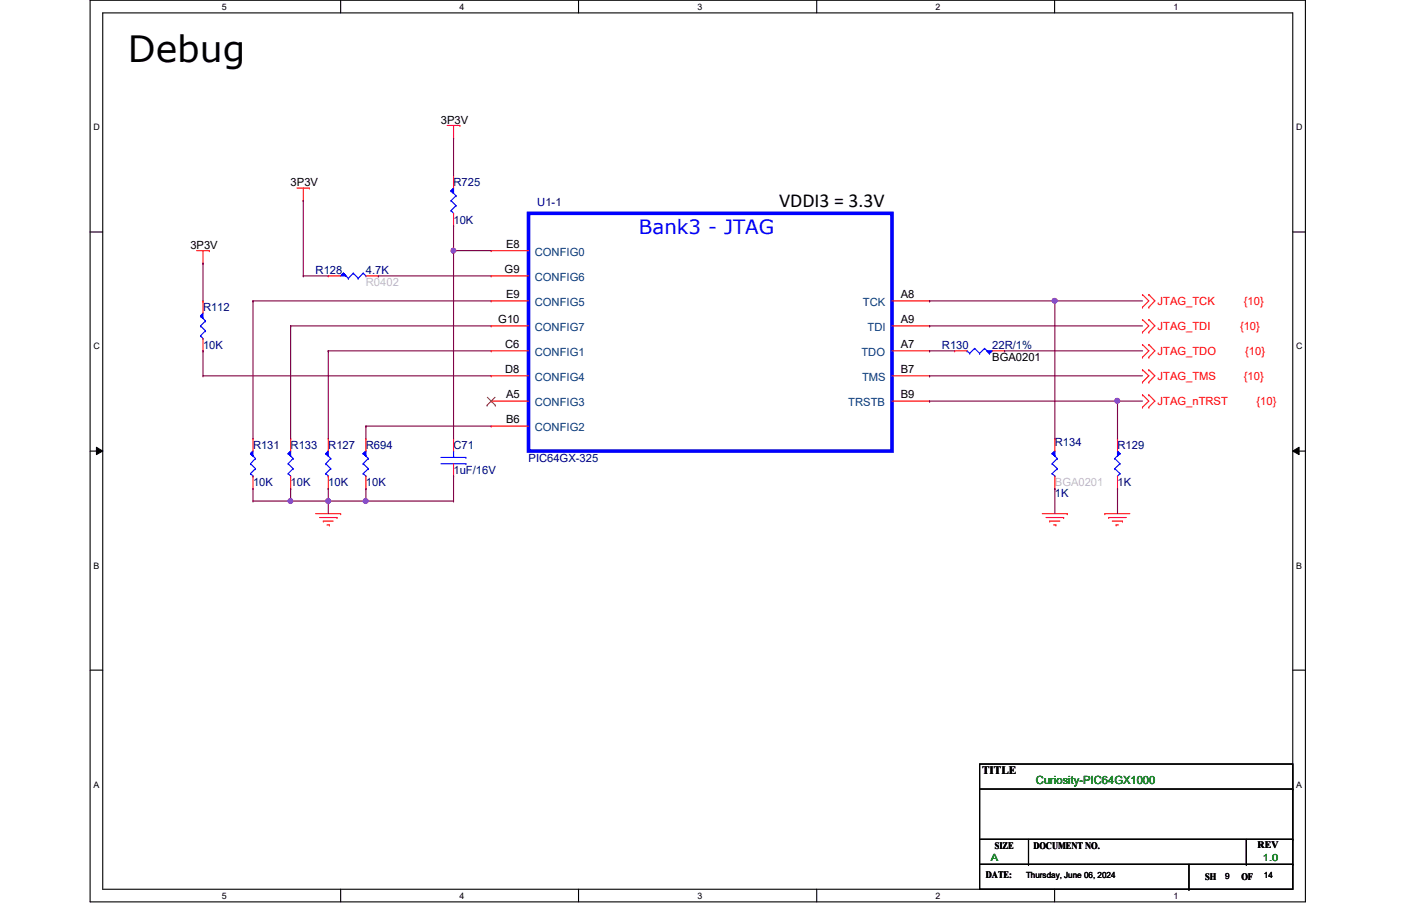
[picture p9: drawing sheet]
<svg xmlns="http://www.w3.org/2000/svg" width="432mm" height="279mm" viewBox="0 0 432 279" stroke-linecap="round" stroke-linejoin="round" font-family="sans-serif">
<path d="M27.8 .1h374.5v278h-374.5zM31.7 4h366.7v270.2h-366.7z" fill="none" stroke="#000" stroke-width=".34"/>
<g fill="#fff">
<path d="M68.3 .5h1.5v3.1h-1.5z"/>
<path d="M68.3 274.7h1.5v3h-1.5z"/>
</g>
<path d="M105 .1v3.9M105 274.2v3.9" fill="none" stroke="#000" stroke-width=".34"/>
<g fill="#fff">
<path d="M141.6 .5h1.6v3.1h-1.6z"/>
<path d="M141.6 274.7h1.6v3h-1.6z"/>
</g>
<path d="M178.3 .1v3.9M178.3 274.2v3.9" fill="none" stroke="#000" stroke-width=".34"/>
<g fill="#fff">
<path d="M215 .5h1.5v3.1h-1.5z"/>
<path d="M215 274.7h1.5v3h-1.5z"/>
</g>
<path d="M251.7 .1v3.9M251.7 274.2v3.9" fill="none" stroke="#000" stroke-width=".34"/>
<g fill="#fff">
<path d="M288.4 .5h1.5v3.1h-1.5z"/>
<path d="M288.4 274.7h1.5v3h-1.5z"/>
</g>
<path d="M325 .1v3.9M325 274.2v3.9" fill="none" stroke="#000" stroke-width=".34"/>
<g fill="#fff">
<path d="M361.7 .5h1.5v3.1h-1.5z"/>
<path d="M361.7 274.7h1.5v3h-1.5z"/>
<path d="M28.8 37.8h1.9v3h-1.9z"/>
<path d="M399.5 37.8h1.9v3h-1.9z"/>
<path d="M28.8 105.3h1.9v3.1h-1.9z"/>
<path d="M399.5 105.3h1.9v3.1h-1.9z"/>
</g>
<path d="M27.8 71.5h3.9M398.4 71.5h3.9" fill="none" stroke="#000" stroke-width=".34"/>
<g fill="#fff">
<path d="M28.8 172.9h1.8v3h-1.8z"/>
<path d="M399.5 172.9h1.7v3h-1.7z"/>
</g>
<path d="M27.8 139.1h3.9M398.4 139.1h3.9" fill="none" stroke="#000" stroke-width=".34"/>
<path d="M29.7 137.9l2 1.2-2 1.1zM398.4 139.1l2-1.2v2.3z" fill="#000"/>
<path d="M29.7 137.9l2 1.2-2 1.1zM398.4 139.1l2-1.2v2.3z" fill="none" stroke="#000" stroke-width=".31"/>
<g fill="#fff">
<path d="M28.8 240.5h1.8v3h-1.8z"/>
<path d="M399.5 240.5h1.7v3h-1.7z"/>
</g>
<path d="M27.8 206.7h3.9M398.4 206.7h3.9" fill="none" stroke="#000" stroke-width=".34"/>
<path d="M321.2 158.4h7.7" fill="none" stroke="#f00" stroke-width=".34"/>
<circle cx="328.9" cy="158.4" r=".17" fill="#f00"/>
<path d="M322.4 159.6h5.4" fill="none" stroke="#f00" stroke-width=".34"/>
<circle cx="327.8" cy="159.6" r=".17" fill="#f00"/>
<path d="M323.5 160.7h3.1" fill="none" stroke="#f00" stroke-width=".34"/>
<circle cx="323.5" cy="160.7" r=".17" fill="#f00"/>
<path d="M324.7 161.9h.8" fill="none" stroke="#f00" stroke-width=".34"/>
<circle cx="325.5" cy="161.9" r=".17" fill="#f00"/>
<path d="M340.5 158.4h7.7" fill="none" stroke="#f00" stroke-width=".34"/>
<circle cx="340.5" cy="158.4" r=".17" fill="#f00"/>
<path d="M341.7 159.6h5.4" fill="none" stroke="#f00" stroke-width=".34"/>
<circle cx="341.7" cy="159.6" r=".17" fill="#f00"/>
<path d="M342.8 160.7h3.1" fill="none" stroke="#f00" stroke-width=".34"/>
<circle cx="345.9" cy="160.7" r=".17" fill="#f00"/>
<path d="M344 161.9h.8" fill="none" stroke="#f00" stroke-width=".34"/>
<circle cx="344" cy="161.9" r=".17" fill="#f00"/>
<path d="M93.5 58v3.9" fill="none" stroke="#f00" stroke-width=".34"/>
<circle cx="93.5" cy="61.9" r=".17" fill="#f00"/>
<path d="M91.5 58h3.8" fill="none" stroke="#f00" stroke-width=".34"/>
<circle cx="95.3" cy="58" r=".17" fill="#f00"/>
<path d="M62.6 77.3v3.9" fill="none" stroke="#f00" stroke-width=".34"/>
<circle cx="62.6" cy="81.2" r=".17" fill="#f00"/>
<path d="M60.6 77.3h3.9" fill="none" stroke="#f00" stroke-width=".34"/>
<circle cx="64.5" cy="77.3" r=".17" fill="#f00"/>
<path d="M97.3 158.4h7.7" fill="none" stroke="#f00" stroke-width=".34"/>
<circle cx="105" cy="158.4" r=".17" fill="#f00"/>
<path d="M98.5 159.6h5.4" fill="none" stroke="#f00" stroke-width=".34"/>
<circle cx="103.9" cy="159.6" r=".17" fill="#f00"/>
<path d="M99.7 160.7h3" fill="none" stroke="#f00" stroke-width=".34"/>
<circle cx="99.7" cy="160.7" r=".17" fill="#f00"/>
<path d="M100.8 161.9h.7" fill="none" stroke="#f00" stroke-width=".34"/>
<circle cx="101.5" cy="161.9" r=".17" fill="#f00"/>
<path d="M139.8 38.7v3.9" fill="none" stroke="#f00" stroke-width=".34"/>
<circle cx="139.8" cy="42.6" r=".17" fill="#f00"/>
<path d="M137.8 38.7h3.9" fill="none" stroke="#f00" stroke-width=".34"/>
<circle cx="141.7" cy="38.7" r=".17" fill="#f00"/>
<path d="M352.1 98.6l2 1.9" fill="none" stroke="#f00" stroke-width=".34"/>
<circle cx="352.1" cy="98.6" r=".17" fill="#f00"/>
<path d="M354.1 100.5l-2 1.9" fill="none" stroke="#f00" stroke-width=".34"/>
<circle cx="352.1" cy="102.4" r=".17" fill="#f00"/>
<path d="M355.9 100.5l-1.8 1.9" fill="none" stroke="#f00" stroke-width=".34"/>
<circle cx="354.1" cy="102.4" r=".17" fill="#f00"/>
<path d="M354.1 98.6l1.8 1.9" fill="none" stroke="#f00" stroke-width=".34"/>
<circle cx="354.1" cy="98.6" r=".17" fill="#f00"/>
<path d="M352.1 121.8l2 1.9" fill="none" stroke="#f00" stroke-width=".34"/>
<circle cx="352.1" cy="121.8" r=".17" fill="#f00"/>
<path d="M354.1 123.7l-2 1.9" fill="none" stroke="#f00" stroke-width=".34"/>
<circle cx="352.1" cy="125.6" r=".17" fill="#f00"/>
<path d="M355.9 123.7l-1.8 1.9" fill="none" stroke="#f00" stroke-width=".34"/>
<circle cx="354.1" cy="125.6" r=".17" fill="#f00"/>
<path d="M354.1 121.8l1.8 1.9" fill="none" stroke="#f00" stroke-width=".34"/>
<circle cx="354.1" cy="121.8" r=".17" fill="#f00"/>
<path d="M352.1 106.3l2 1.9" fill="none" stroke="#f00" stroke-width=".34"/>
<circle cx="352.1" cy="106.3" r=".17" fill="#f00"/>
<path d="M354.1 108.2l-2 2" fill="none" stroke="#f00" stroke-width=".34"/>
<circle cx="352.1" cy="110.2" r=".17" fill="#f00"/>
<path d="M355.9 108.2l-1.8 2" fill="none" stroke="#f00" stroke-width=".34"/>
<circle cx="354.1" cy="110.2" r=".17" fill="#f00"/>
<path d="M354.1 106.3l1.8 1.9" fill="none" stroke="#f00" stroke-width=".34"/>
<circle cx="354.1" cy="106.3" r=".17" fill="#f00"/>
<path d="M352.1 90.8l2 2" fill="none" stroke="#f00" stroke-width=".34"/>
<circle cx="352.1" cy="90.8" r=".17" fill="#f00"/>
<path d="M354.1 92.8l-2 1.9" fill="none" stroke="#f00" stroke-width=".34"/>
<circle cx="352.1" cy="94.7" r=".17" fill="#f00"/>
<path d="M355.9 92.8l-1.8 1.9" fill="none" stroke="#f00" stroke-width=".34"/>
<circle cx="354.1" cy="94.7" r=".17" fill="#f00"/>
<path d="M354.1 90.8l1.8 2" fill="none" stroke="#f00" stroke-width=".34"/>
<circle cx="354.1" cy="90.8" r=".17" fill="#f00"/>
<path d="M352.1 114l2 1.9" fill="none" stroke="#f00" stroke-width=".34"/>
<circle cx="352.1" cy="114" r=".17" fill="#f00"/>
<path d="M354.1 115.9l-2 2" fill="none" stroke="#f00" stroke-width=".34"/>
<circle cx="352.1" cy="117.9" r=".17" fill="#f00"/>
<path d="M355.9 115.9l-1.8 2" fill="none" stroke="#f00" stroke-width=".34"/>
<circle cx="354.1" cy="117.9" r=".17" fill="#f00"/>
<path d="M354.1 114l1.8 1.9" fill="none" stroke="#f00" stroke-width=".34"/>
<circle cx="354.1" cy="114" r=".17" fill="#f00"/>
<path d="M301.9 235.6h96.5v38.6h-96.5zM301.9 243.3h96.5M301.9 258.8h96.5M317 258.8v7.7M384.1 258.8v7.7M301.9 266.5h96.5M366.4 266.5v7.7" fill="none" stroke="#000" stroke-width=".34"/>
<g fill="#000">
<circle cx="398.4" cy="258.8" r=".17"/>
<circle cx="398.4" cy="243.3" r=".17"/>
<circle cx="317" cy="266.5" r=".17"/>
<circle cx="366.4" cy="274.2" r=".17"/>
<circle cx="384.1" cy="266.5" r=".17"/>
<circle cx="398.4" cy="266.5" r=".17"/>
</g>
<path d="M344.4 139.1l.8 .8" fill="none" stroke="#00f" stroke-width=".34"/>
<circle cx="345.2" cy="139.9" r=".17" fill="#00f"/>
<path d="M345.2 139.9l-1.6 1.5" fill="none" stroke="#00f" stroke-width=".34"/>
<circle cx="343.6" cy="141.4" r=".17" fill="#00f"/>
<path d="M343.6 141.4l1.6 1.6" fill="none" stroke="#00f" stroke-width=".34"/>
<circle cx="345.2" cy="143" r=".17" fill="#00f"/>
<path d="M345.2 143l-1.6 1.5" fill="none" stroke="#00f" stroke-width=".34"/>
<circle cx="343.6" cy="144.5" r=".17" fill="#00f"/>
<path d="M343.6 144.5l1.6 1.5" fill="none" stroke="#00f" stroke-width=".34"/>
<circle cx="345.2" cy="146" r=".17" fill="#00f"/>
<path d="M345.2 146l-.8 .8" fill="none" stroke="#00f" stroke-width=".34"/>
<circle cx="344.4" cy="146.8" r=".17" fill="#00f"/>
<path d="M344.4 139.1l.8 .8-.8 .7 .8-.7-.8 .7z" fill-rule="evenodd" fill="#00f"/>
<path d="M344.4 139.1l.8 .8-.8 .7 .8-.7-.8 .7z" fill="none" stroke="#00f" stroke-width=".34"/>
<path d="M344.4 135.2v3.9" fill="none" stroke="#f00" stroke-width=".34"/>
<circle cx="344.4" cy="135.2" r=".17" fill="#f00"/>
<path d="M344.4 146.8v3.9" fill="none" stroke="#f00" stroke-width=".34"/>
<circle cx="344.4" cy="150.7" r=".17" fill="#f00"/>
<path d="M101.2 139.1l-.8 .8" fill="none" stroke="#00f" stroke-width=".34"/>
<circle cx="100.4" cy="139.9" r=".17" fill="#00f"/>
<path d="M100.4 139.9l1.5 1.5" fill="none" stroke="#00f" stroke-width=".34"/>
<circle cx="101.9" cy="141.4" r=".17" fill="#00f"/>
<path d="M101.9 141.4l-1.5 1.6" fill="none" stroke="#00f" stroke-width=".34"/>
<circle cx="100.4" cy="143" r=".17" fill="#00f"/>
<path d="M100.4 143l1.5 1.5" fill="none" stroke="#00f" stroke-width=".34"/>
<circle cx="101.9" cy="144.5" r=".17" fill="#00f"/>
<path d="M101.9 144.5l-1.5 1.5" fill="none" stroke="#00f" stroke-width=".34"/>
<circle cx="100.4" cy="146" r=".17" fill="#00f"/>
<path d="M100.4 146l.8 .8" fill="none" stroke="#00f" stroke-width=".34"/>
<circle cx="101.2" cy="146.8" r=".17" fill="#00f"/>
<path d="M101.2 139.1v1.5l-.8-.7 .8 .7-.8-.7z" fill-rule="evenodd" fill="#00f"/>
<path d="M101.2 139.1v1.5l-.8-.7 .8 .7-.8-.7z" fill="none" stroke="#00f" stroke-width=".34"/>
<path d="M101.2 135.2v3.9" fill="none" stroke="#f00" stroke-width=".34"/>
<circle cx="101.2" cy="135.2" r=".17" fill="#f00"/>
<path d="M101.2 146.8v3.9" fill="none" stroke="#f00" stroke-width=".34"/>
<circle cx="101.2" cy="150.7" r=".17" fill="#f00"/>
<path d="M112.8 139.1l-.9 .8" fill="none" stroke="#00f" stroke-width=".34"/>
<circle cx="111.9" cy="139.9" r=".17" fill="#00f"/>
<path d="M111.9 139.9l1.6 1.5" fill="none" stroke="#00f" stroke-width=".34"/>
<circle cx="113.5" cy="141.4" r=".17" fill="#00f"/>
<path d="M113.5 141.4l-1.6 1.6" fill="none" stroke="#00f" stroke-width=".34"/>
<circle cx="111.9" cy="143" r=".17" fill="#00f"/>
<path d="M111.9 143l1.6 1.5" fill="none" stroke="#00f" stroke-width=".34"/>
<circle cx="113.5" cy="144.5" r=".17" fill="#00f"/>
<path d="M113.5 144.5l-1.6 1.5" fill="none" stroke="#00f" stroke-width=".34"/>
<circle cx="111.9" cy="146" r=".17" fill="#00f"/>
<path d="M111.9 146l.9 .8" fill="none" stroke="#00f" stroke-width=".34"/>
<circle cx="112.8" cy="146.8" r=".17" fill="#00f"/>
<path d="M111.9 139.9l.9-.8v1.5z" fill-rule="evenodd" fill="#00f"/>
<path d="M111.9 139.9l.9-.8v1.5z" fill="none" stroke="#00f" stroke-width=".34"/>
<path d="M112.8 135.2v3.9" fill="none" stroke="#f00" stroke-width=".34"/>
<circle cx="112.8" cy="135.2" r=".17" fill="#f00"/>
<path d="M112.8 146.8v3.9" fill="none" stroke="#f00" stroke-width=".34"/>
<circle cx="112.8" cy="150.7" r=".17" fill="#f00"/>
<path d="M105.8 84.2l-.8 .9" fill="none" stroke="#00f" stroke-width=".34"/>
<circle cx="105.8" cy="84.2" r=".17" fill="#00f"/>
<path d="M105.8 84.2l1.6 1.7" fill="none" stroke="#00f" stroke-width=".34"/>
<circle cx="107.4" cy="85.9" r=".17" fill="#00f"/>
<path d="M108.9 84.2l-1.5 1.7" fill="none" stroke="#00f" stroke-width=".34"/>
<circle cx="108.9" cy="84.2" r=".17" fill="#00f"/>
<path d="M108.9 84.2l1.5 1.7" fill="none" stroke="#00f" stroke-width=".34"/>
<circle cx="110.4" cy="85.9" r=".17" fill="#00f"/>
<path d="M111.9 84.2l-1.5 1.7" fill="none" stroke="#00f" stroke-width=".34"/>
<circle cx="111.9" cy="84.2" r=".17" fill="#00f"/>
<path d="M111.9 84.2l.9 .9" fill="none" stroke="#00f" stroke-width=".34"/>
<circle cx="112.8" cy="85.1" r=".17" fill="#00f"/>
<path d="M105.8 84.2l.8 .9h-1.6l.8-.9 .8 .9z" fill-rule="evenodd" fill="#00f"/>
<path d="M105.8 84.2l.8 .9h-1.6l.8-.9 .8 .9z" fill="none" stroke="#00f" stroke-width=".34"/>
<path d="M101.2 85.1h3.8" fill="none" stroke="#f00" stroke-width=".34"/>
<circle cx="101.2" cy="85.1" r=".17" fill="#f00"/>
<path d="M112.8 85.1h3.8" fill="none" stroke="#f00" stroke-width=".34"/>
<circle cx="116.6" cy="85.1" r=".17" fill="#f00"/>
<path d="M62.6 96.6l-.8 .9" fill="none" stroke="#00f" stroke-width=".34"/>
<circle cx="61.8" cy="97.5" r=".17" fill="#00f"/>
<path d="M61.8 97.5l1.5 1.5" fill="none" stroke="#00f" stroke-width=".34"/>
<circle cx="63.3" cy="99" r=".17" fill="#00f"/>
<path d="M63.3 99l-1.5 1.5" fill="none" stroke="#00f" stroke-width=".34"/>
<circle cx="61.8" cy="100.5" r=".17" fill="#00f"/>
<path d="M61.8 100.5l1.5 1.5" fill="none" stroke="#00f" stroke-width=".34"/>
<circle cx="63.3" cy="102" r=".17" fill="#00f"/>
<path d="M63.3 102l-1.5 1.5" fill="none" stroke="#00f" stroke-width=".34"/>
<circle cx="61.8" cy="103.5" r=".17" fill="#00f"/>
<path d="M61.8 103.5l.8 .9" fill="none" stroke="#00f" stroke-width=".34"/>
<circle cx="62.6" cy="104.4" r=".17" fill="#00f"/>
<path d="M62.6 96.6v1.6l-.8-.7 .8 .7-.8-.7z" fill-rule="evenodd" fill="#00f"/>
<path d="M62.6 96.6v1.6l-.8-.7 .8 .7-.8-.7z" fill="none" stroke="#00f" stroke-width=".34"/>
<path d="M62.6 92.8v3.8" fill="none" stroke="#f00" stroke-width=".34"/>
<circle cx="62.6" cy="92.8" r=".17" fill="#f00"/>
<path d="M62.6 104.4v3.8" fill="none" stroke="#f00" stroke-width=".34"/>
<circle cx="62.6" cy="108.2" r=".17" fill="#f00"/>
<path d="M325.1 139.1l-.8 .8" fill="none" stroke="#00f" stroke-width=".34"/>
<circle cx="324.3" cy="139.9" r=".17" fill="#00f"/>
<path d="M324.3 139.9l1.6 1.5" fill="none" stroke="#00f" stroke-width=".34"/>
<circle cx="325.9" cy="141.4" r=".17" fill="#00f"/>
<path d="M325.9 141.4l-1.6 1.6" fill="none" stroke="#00f" stroke-width=".34"/>
<circle cx="324.3" cy="143" r=".17" fill="#00f"/>
<path d="M324.3 143l1.6 1.5" fill="none" stroke="#00f" stroke-width=".34"/>
<circle cx="325.9" cy="144.5" r=".17" fill="#00f"/>
<path d="M325.9 144.5l-1.6 1.5" fill="none" stroke="#00f" stroke-width=".34"/>
<circle cx="324.3" cy="146" r=".17" fill="#00f"/>
<path d="M324.3 146l.8 .8" fill="none" stroke="#00f" stroke-width=".34"/>
<circle cx="325.1" cy="146.8" r=".17" fill="#00f"/>
<path d="M324.3 139.9l.8-.8v1.5z" fill-rule="evenodd" fill="#00f"/>
<path d="M324.3 139.9l.8-.8v1.5z" fill="none" stroke="#00f" stroke-width=".34"/>
<path d="M325.1 135.2v3.9" fill="none" stroke="#f00" stroke-width=".34"/>
<circle cx="325.1" cy="135.2" r=".17" fill="#f00"/>
<path d="M325.1 146.8v3.9" fill="none" stroke="#f00" stroke-width=".34"/>
<circle cx="325.1" cy="150.7" r=".17" fill="#f00"/>
<path d="M305.8 108.2l-.8 .8" fill="none" stroke="#00f" stroke-width=".34"/>
<circle cx="305" cy="109" r=".17" fill="#00f"/>
<path d="M303.4 107.4l1.6 1.6" fill="none" stroke="#00f" stroke-width=".34"/>
<circle cx="303.4" cy="107.4" r=".17" fill="#00f"/>
<path d="M303.4 107.4l-1.5 1.6" fill="none" stroke="#00f" stroke-width=".34"/>
<circle cx="301.9" cy="109" r=".17" fill="#00f"/>
<path d="M300.4 107.4l1.5 1.6" fill="none" stroke="#00f" stroke-width=".34"/>
<circle cx="300.4" cy="107.4" r=".17" fill="#00f"/>
<path d="M300.4 107.4l-1.5 1.6" fill="none" stroke="#00f" stroke-width=".34"/>
<circle cx="298.9" cy="109" r=".17" fill="#00f"/>
<path d="M298 108.2l.9 .8" fill="none" stroke="#00f" stroke-width=".34"/>
<circle cx="298" cy="108.2" r=".17" fill="#00f"/>
<path d="M304.2 108.2h1.6l-.8 .8z" fill-rule="evenodd" fill="#00f"/>
<path d="M304.2 108.2h1.6l-.8 .8z" fill="none" stroke="#00f" stroke-width=".34"/>
<path d="M305.8 108.2h3.8" fill="none" stroke="#f00" stroke-width=".34"/>
<circle cx="309.6" cy="108.2" r=".17" fill="#f00"/>
<path d="M294.2 108.2h3.8" fill="none" stroke="#f00" stroke-width=".34"/>
<circle cx="294.2" cy="108.2" r=".17" fill="#f00"/>
<path d="M135.9 143h7.7" fill="none" stroke="#00f" stroke-width=".34"/>
<circle cx="143.6" cy="143" r=".17" fill="#00f"/>
<path d="M139.8 139.1v2" fill="none" stroke="#00f" stroke-width=".34"/>
<circle cx="139.8" cy="139.1" r=".17" fill="#00f"/>
<path d="M135.9 141.1h7.7" fill="none" stroke="#00f" stroke-width=".34"/>
<circle cx="143.6" cy="141.1" r=".17" fill="#00f"/>
<path d="M139.8 143v3.8" fill="none" stroke="#f00" stroke-width=".34"/>
<circle cx="139.8" cy="146.8" r=".17" fill="#f00"/>
<path d="M139.8 135.2v3.9" fill="none" stroke="#f00" stroke-width=".34"/>
<circle cx="139.8" cy="135.2" r=".17" fill="#f00"/>
<path d="M78 139.1l-.8 .8" fill="none" stroke="#00f" stroke-width=".34"/>
<circle cx="77.2" cy="139.9" r=".17" fill="#00f"/>
<path d="M77.2 139.9l1.5 1.5" fill="none" stroke="#00f" stroke-width=".34"/>
<circle cx="78.7" cy="141.4" r=".17" fill="#00f"/>
<path d="M78.7 141.4l-1.5 1.6" fill="none" stroke="#00f" stroke-width=".34"/>
<circle cx="77.2" cy="143" r=".17" fill="#00f"/>
<path d="M77.2 143l1.5 1.5" fill="none" stroke="#00f" stroke-width=".34"/>
<circle cx="78.7" cy="144.5" r=".17" fill="#00f"/>
<path d="M78.7 144.5l-1.5 1.5" fill="none" stroke="#00f" stroke-width=".34"/>
<circle cx="77.2" cy="146" r=".17" fill="#00f"/>
<path d="M77.2 146l.8 .8" fill="none" stroke="#00f" stroke-width=".34"/>
<circle cx="78" cy="146.8" r=".17" fill="#00f"/>
<path d="M78 139.1v1.5l-.8-.7 .8 .7-.8-.7z" fill-rule="evenodd" fill="#00f"/>
<path d="M78 139.1v1.5l-.8-.7 .8 .7-.8-.7z" fill="none" stroke="#00f" stroke-width=".34"/>
<path d="M78 135.2v3.9" fill="none" stroke="#f00" stroke-width=".34"/>
<circle cx="78" cy="135.2" r=".17" fill="#f00"/>
<path d="M78 146.8v3.9" fill="none" stroke="#f00" stroke-width=".34"/>
<circle cx="78" cy="150.7" r=".17" fill="#f00"/>
<path d="M139.8 58l-.8 .8" fill="none" stroke="#00f" stroke-width=".34"/>
<circle cx="139" cy="58.8" r=".17" fill="#00f"/>
<path d="M139 58.8l1.5 1.6" fill="none" stroke="#00f" stroke-width=".34"/>
<circle cx="140.5" cy="60.4" r=".17" fill="#00f"/>
<path d="M140.5 60.4l-1.5 1.5" fill="none" stroke="#00f" stroke-width=".34"/>
<circle cx="139" cy="61.9" r=".17" fill="#00f"/>
<path d="M139 61.9l1.5 1.5" fill="none" stroke="#00f" stroke-width=".34"/>
<circle cx="140.5" cy="63.4" r=".17" fill="#00f"/>
<path d="M140.5 63.4l-1.5 1.5" fill="none" stroke="#00f" stroke-width=".34"/>
<circle cx="139" cy="64.9" r=".17" fill="#00f"/>
<path d="M139 64.9l.8 .9" fill="none" stroke="#00f" stroke-width=".34"/>
<circle cx="139.8" cy="65.8" r=".17" fill="#00f"/>
<path d="M139.8 58v1.6l-.8-.8 .8 .8-.8-.8z" fill-rule="evenodd" fill="#00f"/>
<path d="M139.8 58v1.6l-.8-.8 .8 .8-.8-.8z" fill="none" stroke="#00f" stroke-width=".34"/>
<path d="M139.8 54.2v3.8" fill="none" stroke="#f00" stroke-width=".34"/>
<circle cx="139.8" cy="54.2" r=".17" fill="#f00"/>
<path d="M139.8 65.8v3.8" fill="none" stroke="#f00" stroke-width=".34"/>
<circle cx="139.8" cy="69.6" r=".17" fill="#f00"/>
<path d="M89.6 139.1l-.8 .8" fill="none" stroke="#00f" stroke-width=".34"/>
<circle cx="88.8" cy="139.9" r=".17" fill="#00f"/>
<path d="M88.8 139.9l1.5 1.5" fill="none" stroke="#00f" stroke-width=".34"/>
<circle cx="90.3" cy="141.4" r=".17" fill="#00f"/>
<path d="M90.3 141.4l-1.5 1.6" fill="none" stroke="#00f" stroke-width=".34"/>
<circle cx="88.8" cy="143" r=".17" fill="#00f"/>
<path d="M88.8 143l1.5 1.5" fill="none" stroke="#00f" stroke-width=".34"/>
<circle cx="90.3" cy="144.5" r=".17" fill="#00f"/>
<path d="M90.3 144.5l-1.5 1.5" fill="none" stroke="#00f" stroke-width=".34"/>
<circle cx="88.8" cy="146" r=".17" fill="#00f"/>
<path d="M88.8 146l.8 .8" fill="none" stroke="#00f" stroke-width=".34"/>
<circle cx="89.6" cy="146.8" r=".17" fill="#00f"/>
<path d="M88.8 139.9l.8-.8v1.5z" fill-rule="evenodd" fill="#00f"/>
<path d="M88.8 139.9l.8-.8v1.5z" fill="none" stroke="#00f" stroke-width=".34"/>
<path d="M89.6 135.2v3.9" fill="none" stroke="#f00" stroke-width=".34"/>
<circle cx="89.6" cy="135.2" r=".17" fill="#f00"/>
<path d="M89.6 146.8v3.9" fill="none" stroke="#f00" stroke-width=".34"/>
<circle cx="89.6" cy="150.7" r=".17" fill="#f00"/>
<path d="M162.9 65.8h112v73.3h-112z" fill="none" stroke="#00f" stroke-width="1.1"/>
<path d="M274.9 115.9h11.6" fill="none" stroke="#f00" stroke-width=".34"/>
<circle cx="286.5" cy="115.9" r=".17" fill="#f00"/>
<path d="M274.9 100.5h11.6" fill="none" stroke="#f00" stroke-width=".34"/>
<circle cx="286.5" cy="100.5" r=".17" fill="#f00"/>
<path d="M274.9 108.2h11.6" fill="none" stroke="#f00" stroke-width=".34"/>
<circle cx="286.5" cy="108.2" r=".17" fill="#f00"/>
<path d="M274.9 92.8h11.6" fill="none" stroke="#f00" stroke-width=".34"/>
<circle cx="286.5" cy="92.8" r=".17" fill="#f00"/>
<path d="M274.9 123.7h11.6" fill="none" stroke="#f00" stroke-width=".34"/>
<circle cx="286.5" cy="123.7" r=".17" fill="#f00"/>
<path d="M151.4 108.2h11.5" fill="none" stroke="#f00" stroke-width=".34"/>
<circle cx="151.4" cy="108.2" r=".17" fill="#f00"/>
<path d="M151.4 131.4h11.5" fill="none" stroke="#f00" stroke-width=".34"/>
<circle cx="151.4" cy="131.4" r=".17" fill="#f00"/>
<path d="M151.4 123.7h11.5" fill="none" stroke="#f00" stroke-width=".34"/>
<circle cx="151.4" cy="123.7" r=".17" fill="#f00"/>
<path d="M150.1 125h.1M150.2 122.5l2.5 2.5M152.6 122.5l-2.5 2.5M152.7 125h.1" fill="none" stroke="#804000" stroke-width=".31"/>
<path d="M151.4 115.9h11.5" fill="none" stroke="#f00" stroke-width=".34"/>
<circle cx="151.4" cy="115.9" r=".17" fill="#f00"/>
<path d="M151.4 92.8h11.5" fill="none" stroke="#f00" stroke-width=".34"/>
<circle cx="151.4" cy="92.8" r=".17" fill="#f00"/>
<path d="M151.4 85.1h11.5" fill="none" stroke="#f00" stroke-width=".34"/>
<circle cx="151.4" cy="85.1" r=".17" fill="#f00"/>
<path d="M151.4 100.5h11.5" fill="none" stroke="#f00" stroke-width=".34"/>
<circle cx="151.4" cy="100.5" r=".17" fill="#f00"/>
<path d="M151.4 77.3h11.5" fill="none" stroke="#f00" stroke-width=".34"/>
<circle cx="151.4" cy="77.3" r=".17" fill="#f00"/>
<path d="M286.5 108.2h7.7" fill="none" stroke="#800040" stroke-width=".34"/>
<circle cx="286.5" cy="108.2" r=".17" fill="#800040"/>
<path d="M286.5 123.7h57.9" fill="none" stroke="#800040" stroke-width=".34"/>
<circle cx="286.5" cy="123.7" r=".17" fill="#800040"/>
<circle cx="344.3" cy="123.6" r=".75" fill="#f0f"/>
<circle cx="344.3" cy="123.6" r=".75" fill="none" stroke="#f0f" stroke-width=".34"/>
<path d="M286.5 100.5h65.6" fill="none" stroke="#800040" stroke-width=".34"/>
<circle cx="286.5" cy="100.5" r=".17" fill="#800040"/>
<path d="M325.1 150.7v7.7" fill="none" stroke="#800040" stroke-width=".34"/>
<circle cx="325.1" cy="150.7" r=".17" fill="#800040"/>
<path d="M309.6 108.2h42.5" fill="none" stroke="#800040" stroke-width=".34"/>
<circle cx="309.6" cy="108.2" r=".17" fill="#800040"/>
<path d="M325.1 92.8v42.4" fill="none" stroke="#800040" stroke-width=".34"/>
<circle cx="325.1" cy="92.8" r=".17" fill="#800040"/>
<path d="M325.1 92.8h27" fill="none" stroke="#800040" stroke-width=".34"/>
<circle cx="325.1" cy="92.8" r=".17" fill="#800040"/>
<path d="M286.5 92.8h38.6" fill="none" stroke="#800040" stroke-width=".34"/>
<circle cx="286.5" cy="92.8" r=".17" fill="#800040"/>
<circle cx="325.1" cy="92.8" r=".75" fill="#f0f"/>
<circle cx="325.1" cy="92.8" r=".75" fill="none" stroke="#f0f" stroke-width=".34"/>
<path d="M286.5 115.9h65.6" fill="none" stroke="#800040" stroke-width=".34"/>
<circle cx="286.5" cy="115.9" r=".17" fill="#800040"/>
<path d="M344.4 150.7v7.7" fill="none" stroke="#800040" stroke-width=".34"/>
<circle cx="344.4" cy="150.7" r=".17" fill="#800040"/>
<path d="M344.4 123.7h7.7" fill="none" stroke="#800040" stroke-width=".34"/>
<circle cx="344.4" cy="123.7" r=".17" fill="#800040"/>
<path d="M344.4 123.7v11.5" fill="none" stroke="#800040" stroke-width=".34"/>
<circle cx="344.4" cy="123.7" r=".17" fill="#800040"/>
<path d="M93.5 61.9v23.2" fill="none" stroke="#800040" stroke-width=".34"/>
<circle cx="93.5" cy="61.9" r=".17" fill="#800040"/>
<path d="M62.6 81.2v11.6" fill="none" stroke="#800040" stroke-width=".34"/>
<circle cx="62.6" cy="81.2" r=".17" fill="#800040"/>
<path d="M93.5 85.1h7.7" fill="none" stroke="#800040" stroke-width=".34"/>
<circle cx="93.5" cy="85.1" r=".17" fill="#800040"/>
<path d="M116.6 85.1h34.8" fill="none" stroke="#800040" stroke-width=".34"/>
<circle cx="116.6" cy="85.1" r=".17" fill="#800040"/>
<path d="M78 92.8v42.4" fill="none" stroke="#800040" stroke-width=".34"/>
<circle cx="78" cy="92.8" r=".17" fill="#800040"/>
<path d="M78 92.8h73.4" fill="none" stroke="#800040" stroke-width=".34"/>
<circle cx="78" cy="92.8" r=".17" fill="#800040"/>
<path d="M89.6 100.5v34.7" fill="none" stroke="#800040" stroke-width=".34"/>
<circle cx="89.6" cy="100.5" r=".17" fill="#800040"/>
<path d="M89.6 100.5h61.8" fill="none" stroke="#800040" stroke-width=".34"/>
<circle cx="89.6" cy="100.5" r=".17" fill="#800040"/>
<path d="M62.6 108.2v7.7" fill="none" stroke="#800040" stroke-width=".34"/>
<circle cx="62.6" cy="108.2" r=".17" fill="#800040"/>
<path d="M101.2 108.2h50.2" fill="none" stroke="#800040" stroke-width=".34"/>
<circle cx="101.2" cy="108.2" r=".17" fill="#800040"/>
<path d="M101.2 108.2v27" fill="none" stroke="#800040" stroke-width=".34"/>
<circle cx="101.2" cy="108.2" r=".17" fill="#800040"/>
<path d="M62.6 115.9h88.8" fill="none" stroke="#800040" stroke-width=".34"/>
<circle cx="62.6" cy="115.9" r=".17" fill="#800040"/>
<path d="M112.8 131.4h38.6" fill="none" stroke="#800040" stroke-width=".34"/>
<circle cx="112.8" cy="131.4" r=".17" fill="#800040"/>
<path d="M112.8 131.4v3.8" fill="none" stroke="#800040" stroke-width=".34"/>
<circle cx="112.8" cy="131.4" r=".17" fill="#800040"/>
<path d="M78 150.7v3.8" fill="none" stroke="#800040" stroke-width=".34"/>
<circle cx="78" cy="150.7" r=".17" fill="#800040"/>
<path d="M89.6 150.7v3.8" fill="none" stroke="#800040" stroke-width=".34"/>
<circle cx="89.6" cy="150.7" r=".17" fill="#800040"/>
<path d="M101.2 150.7v3.8" fill="none" stroke="#800040" stroke-width=".34"/>
<circle cx="101.2" cy="150.7" r=".17" fill="#800040"/>
<path d="M112.8 150.7v3.8" fill="none" stroke="#800040" stroke-width=".34"/>
<circle cx="112.8" cy="150.7" r=".17" fill="#800040"/>
<path d="M78 154.5h11.6" fill="none" stroke="#800040" stroke-width=".34"/>
<circle cx="78" cy="154.5" r=".17" fill="#800040"/>
<circle cx="89.5" cy="154.5" r=".74" fill="#f0f"/>
<circle cx="89.5" cy="154.5" r=".74" fill="none" stroke="#f0f" stroke-width=".34"/>
<path d="M89.6 154.5h11.6" fill="none" stroke="#800040" stroke-width=".34"/>
<circle cx="89.6" cy="154.5" r=".17" fill="#800040"/>
<circle cx="101.1" cy="154.5" r=".74" fill="#f0f"/>
<circle cx="101.1" cy="154.5" r=".74" fill="none" stroke="#f0f" stroke-width=".34"/>
<path d="M101.2 154.5h11.6" fill="none" stroke="#800040" stroke-width=".34"/>
<circle cx="112.8" cy="154.5" r=".17" fill="#800040"/>
<path d="M101.2 154.5v3.9" fill="none" stroke="#800040" stroke-width=".34"/>
<circle cx="101.2" cy="154.5" r=".17" fill="#800040"/>
<path d="M139.8 77.3h11.6" fill="none" stroke="#800040" stroke-width=".34"/>
<circle cx="139.8" cy="77.3" r=".17" fill="#800040"/>
<path d="M139.8 42.6v11.6" fill="none" stroke="#800040" stroke-width=".34"/>
<circle cx="139.8" cy="42.6" r=".17" fill="#800040"/>
<path d="M139.8 69.6v7.7" fill="none" stroke="#800040" stroke-width=".34"/>
<circle cx="139.8" cy="69.6" r=".17" fill="#800040"/>
<circle cx="139.7" cy="77.3" r=".74" fill="#f0f"/>
<circle cx="139.7" cy="77.3" r=".74" fill="none" stroke="#f0f" stroke-width=".34"/>
<path d="M139.8 77.3v57.9" fill="none" stroke="#800040" stroke-width=".34"/>
<circle cx="139.8" cy="77.3" r=".17" fill="#800040"/>
<path d="M139.8 146.8v7.7" fill="none" stroke="#800040" stroke-width=".34"/>
<circle cx="139.8" cy="146.8" r=".17" fill="#800040"/>
<path d="M112.8 154.5h27" fill="none" stroke="#800040" stroke-width=".34"/>
<circle cx="139.8" cy="154.5" r=".17" fill="#800040"/>
<circle cx="112.7" cy="154.5" r=".75" fill="#f0f"/>
<circle cx="112.7" cy="154.5" r=".75" fill="none" stroke="#f0f" stroke-width=".34"/>
<circle cx="344.3" cy="123.6" r=".75" fill="#f0f"/>
<circle cx="344.3" cy="123.6" r=".75" fill="none" stroke="#f0f" stroke-width=".34"/>
<circle cx="325.1" cy="92.8" r=".75" fill="#f0f"/>
<circle cx="325.1" cy="92.8" r=".75" fill="none" stroke="#f0f" stroke-width=".34"/>
<circle cx="89.5" cy="154.5" r=".74" fill="#f0f"/>
<circle cx="89.5" cy="154.5" r=".74" fill="none" stroke="#f0f" stroke-width=".34"/>
<circle cx="101.1" cy="154.5" r=".74" fill="#f0f"/>
<circle cx="101.1" cy="154.5" r=".74" fill="none" stroke="#f0f" stroke-width=".34"/>
<circle cx="139.7" cy="77.3" r=".74" fill="#f0f"/>
<circle cx="139.7" cy="77.3" r=".74" fill="none" stroke="#f0f" stroke-width=".34"/>
<circle cx="112.7" cy="154.5" r=".75" fill="#f0f"/>
<circle cx="112.7" cy="154.5" r=".75" fill="none" stroke="#f0f" stroke-width=".34"/>
<text font-size="11.2" x="39.4" y="19.1">Debug</text>
<text font-size="6.1" x="240.1" y="63.8">VDDI3 = 3.3V</text>
<text font-size="6.1" fill="#00f" x="196.9" y="72.2">Bank3 - JTAG</text>
<g font-size="3.5">
<text x="135.9" y="38.1">3P3V</text>
<text x="89.6" y="57.4">3P3V</text>
<text x="58.7" y="76.7">3P3V</text>
<text x="156" y="76.5">E8</text>
<text x="155.5" y="84.2">G9</text>
<text x="156" y="91.9">E9</text>
<text x="277.6" y="91.9">A8</text>
<text x="153.6" y="99.7">G10</text>
<text x="277.6" y="99.7">A9</text>
<text x="155.7" y="107.4">C6</text>
<text x="277.6" y="107.4">A7</text>
<text x="305.8" y="111.4">BGA0201</text>
<text x="155.7" y="115.1">D8</text>
<text x="277.6" y="115.1">B7</text>
<text x="156" y="122.9">A5</text>
<text x="277.6" y="122.9">B9</text>
<text x="156" y="130.6">B6</text>
<text x="302.7" y="238.8">TITLE</text>
</g>
<g font-size="3.5" fill="#000080">
<text x="139.8" y="57.4">R725</text>
<text x="165.6" y="63.6">U1-1</text>
<text x="139.8" y="69">10K</text>
<text x="97.3" y="84.4">R128</text>
<text x="112.8" y="84.4">4.7K</text>
<text x="62.6" y="96">R112</text>
<text x="62.6" y="107.6">10K</text>
<text x="290.3" y="107.6">R130</text>
<text x="305.8" y="107.6">22R/1%</text>
<text x="325.1" y="137.7">R134</text>
<text x="78" y="138.4">R131</text>
<text x="89.6" y="138.4">R133</text>
<text x="101.2" y="138.4">R127</text>
<text x="112.8" y="138.4">R694</text>
<text x="139.8" y="138.4">C71</text>
<text x="162.9" y="142.3">PIC64GX-325</text>
<text x="344.4" y="138.4">R129</text>
<text x="139.8" y="146.2">1uF/16V</text>
<text x="78" y="150">10K</text>
<text x="89.6" y="150">10K</text>
<text x="101.2" y="150">10K</text>
<text x="112.8" y="150">10K</text>
<text x="325.1" y="153.2">1K</text>
<text x="344.4" y="150">1K</text>
</g>
<g font-size="3.5" fill="#004080">
<text x="164.8" y="78.9">CONFIG0</text>
<text x="164.8" y="86.7">CONFIG6</text>
<text x="164.8" y="94.4">CONFIG5</text>
<text x="265.9" y="94.4">TCK</text>
<text x="164.8" y="102.1">CONFIG7</text>
<text x="267.4" y="102.1">TDI</text>
<text x="164.8" y="109.8">CONFIG1</text>
<text x="265.5" y="109.8">TDO</text>
<text x="164.8" y="117.5">CONFIG4</text>
<text x="265.7" y="117.5">TMS</text>
<text x="164.8" y="125.3">CONFIG3</text>
<text x="261.5" y="125.3">TRSTB</text>
<text x="164.8" y="133">CONFIG2</text>
</g>
<g font-size="3.5" fill="#c0c0c0">
<text x="112.8" y="88.3">R0402</text>
<text x="325.1" y="150">BGA0201</text>
</g>
<g font-size="3.5" fill="#f00">
<text x="356.8" y="94.1">JTAG_TCK</text>
<text x="383.4" y="94.1">{10}</text>
<text x="356.8" y="101.8">JTAG_TDI</text>
<text x="382.2" y="101.8">{10}</text>
<text x="356.8" y="109.5">JTAG_TDO</text>
<text x="383.8" y="109.5">{10}</text>
<text x="356.8" y="117.3">JTAG_TMS</text>
<text x="383.4" y="117.3">{10}</text>
<text x="356.8" y="125">JTAG_nTRST</text>
<text x="387.3" y="125">{10}</text>
</g>
<text font-size="3.5" fill="#008000" x="319.3" y="241.9">Curiosity-PIC64GX1000</text>
<g font-size="3">
<text x="306.6" y="262">SIZE</text>
<text x="318.5" y="262">DOCUMENT NO.</text>
<text x="387.6" y="261.6">REV</text>
<text x="303.9" y="270.8">DATE:</text>
<text x="371.4" y="271.3">SH</text>
<text x="382.6" y="271.3">OF</text>
</g>
<g font-size="3" fill="#008000">
<text x="305.4" y="265.4">A</text>
<text x="389.2" y="265.4">1.0</text>
</g>
<g font-size="2.7">
<text x="68.3" y="3">5</text>
<text x="141.6" y="3">4</text>
<text x="215" y="3">3</text>
<text x="288.4" y="3">2</text>
<text x="361.7" y="3">1</text>
<text x="28.8" y="40.2">D</text>
<text x="399.5" y="40.2">D</text>
<text x="28.8" y="107.8">C</text>
<text x="399.5" y="107.8">C</text>
<text x="28.8" y="175.3">B</text>
<text x="399.5" y="175.3">B</text>
<text x="28.8" y="242.9">A</text>
<text x="399.5" y="242.9">A</text>
<text x="68.3" y="277.1">5</text>
<text x="141.6" y="277.1">4</text>
<text x="215" y="277.1">3</text>
<text x="288.4" y="277.1">2</text>
<text x="361.7" y="277.1">1</text>
</g>
<g font-size="2.6">
<text x="316.2" y="270.8">Thursday, June 06, 2024</text>
<text x="377.6" y="271.2">9</text>
<text x="389.6" y="270.8">14</text>
</g>
</svg>
